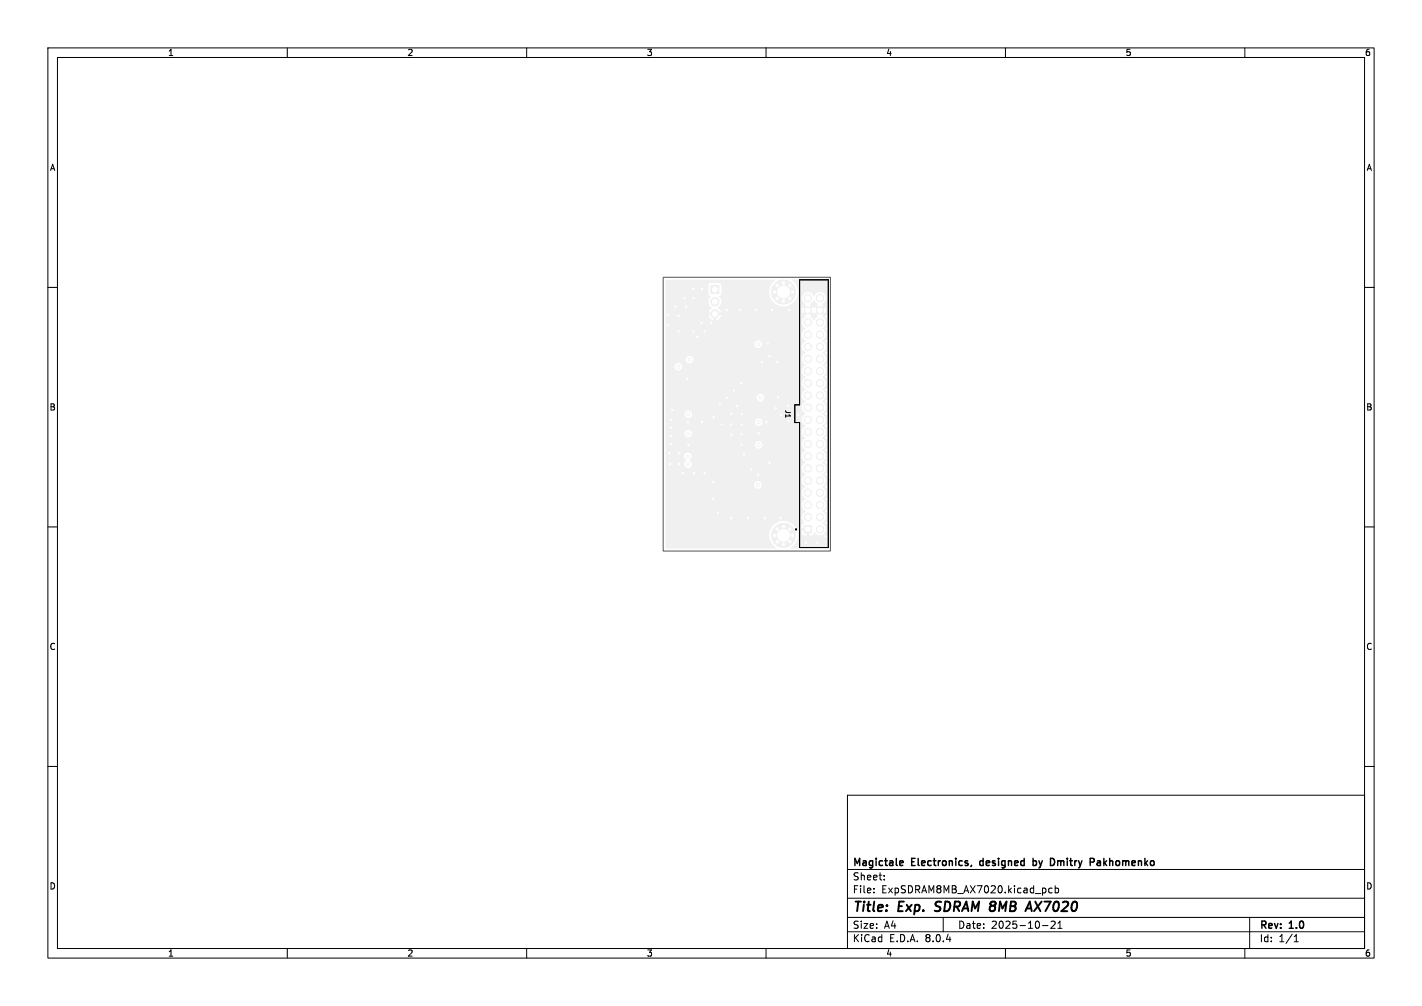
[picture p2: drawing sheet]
<svg xmlns="http://www.w3.org/2000/svg" width="297mm" height="210mm" viewBox="0 0 297 210" stroke-linecap="round" stroke-linejoin="round" font-family="sans-serif">
<g fill="#f0f0f0" stroke="#f0f0f0" stroke-width=".21">
<path d="M148.5 59.6h1.7v1.7h-1.7z"/>
<path d="M168 109.7h1.5v1.6h-1.5z"/>
<circle cx="165.5" cy="61" r=".4"/>
<circle cx="165" cy="59.6" r=".4"/>
<circle cx="165" cy="62.3" r=".4"/>
<circle cx="163.7" cy="59.1" r=".4"/>
<circle cx="163.7" cy="61" r="2.5"/>
<circle cx="163.7" cy="62.8" r=".4"/>
<circle cx="162.3" cy="59.6" r=".4"/>
<circle cx="162.3" cy="62.3" r=".4"/>
<circle cx="161.8" cy="61" r=".4"/>
<circle cx="165.5" cy="111.8" r=".4"/>
<circle cx="165" cy="110.4" r=".4"/>
<circle cx="165" cy="113.1" r=".4"/>
<circle cx="163.7" cy="109.9" r=".4"/>
<circle cx="163.7" cy="111.8" r="2.5"/>
<circle cx="163.7" cy="113.6" r=".4"/>
<circle cx="162.3" cy="110.4" r=".4"/>
<circle cx="162.3" cy="113.1" r=".4"/>
<circle cx="161.8" cy="111.8" r=".4"/>
<circle cx="149.3" cy="63" r=".85"/>
<circle cx="149.3" cy="65.5" r=".85"/>
<circle cx="171.3" cy="110.5" r=".77"/>
<circle cx="168.7" cy="107.9" r=".77"/>
<circle cx="171.3" cy="107.9" r=".77"/>
<circle cx="168.7" cy="105.4" r=".77"/>
<circle cx="171.3" cy="105.4" r=".77"/>
<circle cx="168.7" cy="102.9" r=".77"/>
<circle cx="171.3" cy="102.9" r=".77"/>
<circle cx="168.7" cy="100.3" r=".77"/>
<circle cx="171.3" cy="100.3" r=".77"/>
<circle cx="168.7" cy="97.8" r=".77"/>
<circle cx="171.3" cy="97.8" r=".77"/>
<circle cx="168.7" cy="95.2" r=".77"/>
<circle cx="171.3" cy="95.2" r=".77"/>
<circle cx="168.7" cy="92.7" r=".77"/>
<circle cx="171.3" cy="92.7" r=".77"/>
<circle cx="168.7" cy="90.2" r=".77"/>
<circle cx="171.3" cy="90.2" r=".77"/>
<circle cx="168.7" cy="87.6" r=".77"/>
<circle cx="171.3" cy="87.6" r=".77"/>
<circle cx="168.7" cy="85.1" r=".77"/>
<circle cx="171.3" cy="85.1" r=".77"/>
<circle cx="168.7" cy="82.5" r=".77"/>
<circle cx="171.3" cy="82.5" r=".77"/>
<circle cx="168.7" cy="80" r=".77"/>
<circle cx="171.3" cy="80" r=".77"/>
<circle cx="168.7" cy="77.5" r=".77"/>
<circle cx="171.3" cy="77.5" r=".77"/>
<circle cx="168.7" cy="74.9" r=".77"/>
<circle cx="171.3" cy="74.9" r=".77"/>
<circle cx="168.7" cy="72.4" r=".77"/>
<circle cx="171.3" cy="72.4" r=".77"/>
<circle cx="168.7" cy="69.8" r=".77"/>
<circle cx="171.3" cy="69.8" r=".77"/>
<circle cx="168.7" cy="67.3" r=".77"/>
<circle cx="171.3" cy="67.3" r=".77"/>
<circle cx="168.7" cy="64.8" r=".77"/>
<circle cx="171.3" cy="64.8" r=".77"/>
<circle cx="168.7" cy="62.2" r=".77"/>
<circle cx="171.3" cy="62.2" r=".77"/>
<circle cx="172.6" cy="86.3" r=".3"/>
<circle cx="172.6" cy="94" r=".3"/>
<circle cx="159.7" cy="108.2" r=".3"/>
<circle cx="172.6" cy="81.4" r=".3"/>
<circle cx="139.5" cy="67.8" r=".3"/>
<circle cx="145" cy="98.8" r=".3"/>
<circle cx="154.8" cy="80" r=".3"/>
<circle cx="154.9" cy="90.7" r=".3"/>
<circle cx="154.9" cy="86.5" r=".3"/>
<circle cx="143" cy="62.2" r=".3"/>
<circle cx="163" cy="108.2" r=".3"/>
<circle cx="172.6" cy="83.8" r=".3"/>
<circle cx="141.8" cy="94.6" r=".3"/>
<circle cx="154.6" cy="64.7" r=".3"/>
<circle cx="140.2" cy="87.6" r=".3"/>
<circle cx="172.6" cy="101.6" r=".3"/>
<circle cx="172.6" cy="78.7" r=".3"/>
<circle cx="172.6" cy="109.2" r=".3"/>
<circle cx="142.6" cy="98.8" r=".3"/>
<circle cx="144.7" cy="60.3" r=".3"/>
<circle cx="150.3" cy="84.4" r=".3"/>
<circle cx="144.9" cy="62.2" r=".3"/>
<circle cx="146.5" cy="67.4" r=".3"/>
<circle cx="143.8" cy="92.9" r=".3"/>
<circle cx="139.5" cy="65.8" r=".3"/>
<circle cx="153.9" cy="84.8" r=".3"/>
<circle cx="172.6" cy="91.4" r=".3"/>
<circle cx="145.6" cy="70.3" r=".3"/>
<circle cx="160.4" cy="71.7" r=".3"/>
<circle cx="157.8" cy="64.7" r=".3"/>
<circle cx="151.9" cy="83" r=".3"/>
<circle cx="166.7" cy="86.6" r=".3"/>
<circle cx="139.8" cy="94.6" r=".3"/>
<circle cx="164.6" cy="84.7" r=".3"/>
<circle cx="161.3" cy="64.7" r=".3"/>
<circle cx="144.9" cy="69.2" r=".3"/>
<circle cx="148.9" cy="104.1" r=".3"/>
<circle cx="146.6" cy="60.3" r=".3"/>
<circle cx="141.8" cy="96.9" r=".3"/>
<circle cx="160.7" cy="74.4" r=".3"/>
<circle cx="143.7" cy="88.1" r=".3"/>
<circle cx="172.6" cy="106.7" r=".3"/>
<circle cx="141.7" cy="69.2" r=".3"/>
<circle cx="143.6" cy="79.1" r=".3"/>
<circle cx="140.4" cy="85.6" r=".3"/>
<circle cx="172.6" cy="73.6" r=".3"/>
<circle cx="151.9" cy="64.7" r=".3"/>
<circle cx="141.7" cy="65.9" r=".3"/>
<circle cx="152.7" cy="88.6" r=".3"/>
<circle cx="152.7" cy="86.5" r=".3"/>
<circle cx="149.9" cy="107" r=".3"/>
<circle cx="152.7" cy="90.8" r=".3"/>
<circle cx="170.6" cy="113.3" r=".3"/>
<circle cx="154.9" cy="92.8" r=".3"/>
<circle cx="172.6" cy="66.1" r=".3"/>
<circle cx="172.6" cy="104.2" r=".3"/>
<circle cx="172.6" cy="96.5" r=".3"/>
<circle cx="141.1" cy="64" r=".3"/>
<circle cx="152.7" cy="108.2" r=".3"/>
<circle cx="139.9" cy="96.9" r=".3"/>
<circle cx="147.2" cy="69.2" r=".3"/>
<circle cx="172.6" cy="68.6" r=".3"/>
<circle cx="150.7" cy="88.6" r=".3"/>
<circle cx="172.6" cy="99" r=".3"/>
<circle cx="164.8" cy="64.7" r=".3"/>
<circle cx="160.7" cy="96.6" r=".3"/>
<circle cx="148.6" cy="67.4" r=".3"/>
<circle cx="162" cy="85.2" r=".3"/>
<circle cx="168.4" cy="113.3" r=".3"/>
<circle cx="162.5" cy="82.9" r=".3"/>
<circle cx="146.6" cy="88.1" r=".3"/>
<circle cx="166.6" cy="88.4" r=".3"/>
<circle cx="143.3" cy="64.1" r=".3"/>
<circle cx="147.2" cy="98.8" r=".3"/>
<circle cx="172.6" cy="76.3" r=".3"/>
<circle cx="148.9" cy="100.6" r=".3"/>
<circle cx="172.6" cy="88.9" r=".3"/>
<circle cx="140.2" cy="89.3" r=".3"/>
<circle cx="158.4" cy="90.5" r=".3"/>
<circle cx="149.1" cy="87.1" r=".3"/>
<circle cx="154.9" cy="88.6" r=".3"/>
<circle cx="140.2" cy="92.7" r=".3"/>
<circle cx="155.4" cy="94.8" r=".3"/>
<circle cx="160.1" cy="88.1" r=".3"/>
<circle cx="156.9" cy="98" r=".3"/>
<circle cx="162.4" cy="75.5" r=".3"/>
<circle cx="140.2" cy="91" r=".3"/>
<circle cx="153.2" cy="81.5" r=".3"/>
<circle cx="159.1" cy="75.5" r=".3"/>
<circle cx="156.2" cy="108.2" r=".3"/>
<circle cx="164.7" cy="87.9" r=".3"/>
<circle cx="172.4" cy="112" r=".3"/>
<circle cx="163.2" cy="86.7" r=".3"/>
<circle cx="172.6" cy="71.2" r=".3"/>
<circle cx="158.3" cy="99.2" r=".3"/>
<circle cx="143.8" cy="86.5" r=".3"/>
<circle cx="141.7" cy="76.6" r=".3"/>
<circle cx="143.7" cy="95.3" r=".3"/>
<circle cx="158.5" cy="92.9" r=".3"/>
<circle cx="158.3" cy="101.2" r=".3"/>
<circle cx="144" cy="75.1" r=".3"/>
<circle cx="158.3" cy="71.9" r=".3"/>
<circle cx="143.8" cy="90.5" r=".3"/>
<circle cx="158.5" cy="88.1" r=".3"/>
<circle cx="158.8" cy="83" r=".3"/>
<circle cx="143.7" cy="96.9" r=".3"/>
</g>
<g fill="#f0f0f0">
<path d="M169.2 64.9l.6 .6 .2-.3 .2 .3 .6-.6 .3 .4-.5 .5 .2 .3-.7 .7-.9-.7 .2-.3-.5-.5z"/>
<path d="M169.9 62.7l.9 .7-.2 .3 .5 .6-.3 .3-.6-.5-.2 .2-.2-.2-.6 .5-.3-.3 .5-.6-.2-.3z"/>
<path d="M139.1 58.4h22.6l.1 .1a3 3 0 0 0-.4 4.5h-10.7l-.1-.5-.4-.6 .5-.5v-1.9l-.5-.4h-1.8l-.4 .2v2.1l.4 .5a1.51 1.51 0 0 0 .3 2.4l-.4 .3-.3 .7h.9v.5h-.9v.2l.4 .6 .7 .3v-.9h.5v.9l.6-.3 .4-.8h-.9v-.5h.9l-.2-.7-.4-.3v-.2a1.38 1.38 0 0 0 .7-1.1h10.7l.2 .1a3 3 0 0 0 4.4-.3 3 3 0 0 0-.5-4.3l7.4-.1v3.8h-.4a1.32 1.32 0 0 0-1-1.2 1.32 1.32 0 0 0-1.5 .8 1.32 1.32 0 0 0-2.2-.5 1.32 1.32 0 0 0 .5 2.2l-.3 .2 .6 .6-.4 .3-.5-.5-.2 .7 .2 .7 .5-.6 .4 .4-.6 .5 .3 .2a1.39 1.39 0 0 0-.8 1.3 1.39 1.39 0 0 0 .8 1.3 1.39 1.39 0 0 0-.8 1.2 1.39 1.39 0 0 0 .8 1.3l-.7 .8h-8.5a.81 .81 0 0 0-1.1-.8 .81 .81 0 0 0-.2 1.4 .81 .81 0 0 0 1.3-.5v-.1h8.5a1.37 1.37 0 0 0 .7 1.8l-.1 .1a1.25 1.25 0 0 0-.7 1.3h-22.7v-.2a.81 .81 0 0 0-1.3-.5 .81 .81 0 0 0 .2 1.4 .81 .81 0 0 0 1.1-.7h22.7l.3 .6 .5 .5-.4 .4h-25.4a.81 .81 0 0 0-1.2-.8 .81 .81 0 0 0-.1 1.4 .81 .81 0 0 0 1.3-.5v-.1h25.4a1.34 1.34 0 0 0 .4 2.1 1.39 1.39 0 0 0-.8 1.3 1.39 1.39 0 0 0 .8 1.3l-.1 .1a1.26 1.26 0 0 0-.6 1.6h-8v-.2a.81 .81 0 0 0-1.3-.4 .81 .81 0 0 0 .2 1.3 .81 .81 0 0 0 1.1-.7h8l.7 .8a1.39 1.39 0 0 0-.8 1.3 1.39 1.39 0 0 0 .8 1.3l-.1 .1h-23.6a.8 .8 0 0 0-1.2-.7 .8 .8 0 0 0-.1 1.3 .8 .8 0 0 0 1.2-.4l.1-.2h23.6a1.26 1.26 0 0 0-.6 1.6h-8.3l-.1-.2a.81 .81 0 0 0-1.2-.4 .81 .81 0 0 0 .1 1.3 .81 .81 0 0 0 1.2-.7h8.3l.7 .7-.1 .2a1.26 1.26 0 0 0-.7 1.5h-22.9l-.1-.2a.81 .81 0 0 0-1.2-.4 .81 .81 0 0 0 .1 1.3 .81 .81 0 0 0 1.2-.7h22.9l.3 .5 .5 .4-.2 .2a1.27 1.27 0 0 0-.6 1.3h-8.2l-.1-.2a.81 .81 0 0 0-1.2-.4 .81 .81 0 0 0 .1 1.3 .81 .81 0 0 0 1.2-.7h8.2l.3 .6 .5 .5a1.39 1.39 0 0 0-.8 1.2 1.39 1.39 0 0 0 .8 1.3l-.5 .4h-23.3l-.5-.9a.82 .82 0 0 0 .2-1.3 .82 .82 0 0 0-1.3 .2 .82 .82 0 0 0 .5 1.2 .82 .82 0 0 0-.1 1.4 .82 .82 0 0 0 1.2-.6h23.3v.1a1.36 1.36 0 0 0 .5 2.1l-.1 .1a1.26 1.26 0 0 0-.4 2h-8.7v-.1a.81 .81 0 0 0-1.3-.5 .81 .81 0 0 0 .1 1.4 .81 .81 0 0 0 1.2-.8h8.7l.5 .4a1.39 1.39 0 0 0-.8 1.3 1.39 1.39 0 0 0 .8 1.2 1.39 1.39 0 0 0-.8 1.3 1.39 1.39 0 0 0 .8 1.3 1.43 1.43 0 0 0-.2 2.5l-.6 .3v.7h.8v.5h-.8l.1 .9 .9 .2v-.9h.5v.9l.7-.1 .5-.5a1.31 1.31 0 0 0 2.1 .1 1.31 1.31 0 0 0-.6-2.1 1.39 1.39 0 0 0 .8-1.2 1.39 1.39 0 0 0-.8-1.3 1.39 1.39 0 0 0 .8-1.3 1.39 1.39 0 0 0-.8-1.3 1.39 1.39 0 0 0 .8-1.2 1.39 1.39 0 0 0-.8-1.3 1.39 1.39 0 0 0 .8-1.3 1.39 1.39 0 0 0-.8-1.2 1.39 1.39 0 0 0 .8-1.3 1.39 1.39 0 0 0-.8-1.3 1.39 1.39 0 0 0 .8-1.2 1.39 1.39 0 0 0-.8-1.3 1.39 1.39 0 0 0 .8-1.3 1.39 1.39 0 0 0-.8-1.3 1.39 1.39 0 0 0 .8-1.2 1.39 1.39 0 0 0-.8-1.3 1.39 1.39 0 0 0 .8-1.3 1.39 1.39 0 0 0-.8-1.2 1.39 1.39 0 0 0 .8-1.3 1.39 1.39 0 0 0-.8-1.3 1.39 1.39 0 0 0 .8-1.2 1.39 1.39 0 0 0-.8-1.3 1.39 1.39 0 0 0 .8-1.3 1.39 1.39 0 0 0-.8-1.3 1.39 1.39 0 0 0 .8-1.2 1.39 1.39 0 0 0-.8-1.3 1.39 1.39 0 0 0 .8-1.3 1.39 1.39 0 0 0-.8-1.2 1.39 1.39 0 0 0 .8-1.3 1.39 1.39 0 0 0-.8-1.3 1.39 1.39 0 0 0 .8-1.2 1.39 1.39 0 0 0-.8-1.3 1.39 1.39 0 0 0 .8-1.3 1.39 1.39 0 0 0-.8-1.3l.3-.2-.6-.5 .4-.4 .5 .6 .2-.7-.2-.7-.5 .5-.4-.3 .6-.6-.3-.1 .1-.2a1.26 1.26 0 0 0 .7-1.2h.4v52.2l-.1 .1h-7.5l-.1-.1a3 3 0 0 0 .7-4.6 3 3 0 0 0-4.6 .1 3 3 0 0 0 .8 4.5l-.1 .1h-23z"/>
</g>
<g fill="#fff" stroke="#fff" stroke-width=".21">
<circle cx="172.6" cy="86.3" r=".15"/>
<circle cx="172.6" cy="94" r=".15"/>
<circle cx="159.7" cy="108.2" r=".15"/>
<circle cx="172.6" cy="81.4" r=".15"/>
<circle cx="139.5" cy="67.8" r=".15"/>
<circle cx="145" cy="98.8" r=".15"/>
<circle cx="154.8" cy="80" r=".15"/>
<circle cx="154.9" cy="90.7" r=".15"/>
<circle cx="154.9" cy="86.5" r=".15"/>
<circle cx="143" cy="62.2" r=".15"/>
<circle cx="163" cy="108.2" r=".15"/>
<circle cx="172.6" cy="83.8" r=".15"/>
<circle cx="141.8" cy="94.6" r=".15"/>
<circle cx="154.6" cy="64.7" r=".15"/>
<circle cx="140.2" cy="87.6" r=".15"/>
<circle cx="172.6" cy="101.6" r=".15"/>
<circle cx="172.6" cy="78.7" r=".15"/>
<circle cx="172.6" cy="109.2" r=".15"/>
<circle cx="142.6" cy="98.8" r=".15"/>
<circle cx="144.7" cy="60.3" r=".15"/>
<circle cx="150.3" cy="84.4" r=".15"/>
<circle cx="144.9" cy="62.2" r=".15"/>
<circle cx="146.5" cy="67.4" r=".15"/>
<circle cx="143.8" cy="92.9" r=".15"/>
<circle cx="139.5" cy="65.8" r=".15"/>
<circle cx="153.9" cy="84.8" r=".15"/>
<circle cx="172.6" cy="91.4" r=".15"/>
<circle cx="145.6" cy="70.3" r=".15"/>
<circle cx="160.4" cy="71.7" r=".15"/>
<circle cx="157.8" cy="64.7" r=".15"/>
<circle cx="151.9" cy="83" r=".15"/>
<circle cx="166.7" cy="86.6" r=".15"/>
<circle cx="139.8" cy="94.6" r=".15"/>
<circle cx="164.6" cy="84.7" r=".15"/>
<circle cx="161.3" cy="64.7" r=".15"/>
<circle cx="144.9" cy="69.2" r=".15"/>
<circle cx="148.9" cy="104.1" r=".15"/>
<circle cx="146.6" cy="60.3" r=".15"/>
<circle cx="141.8" cy="96.9" r=".15"/>
<circle cx="160.7" cy="74.4" r=".15"/>
<circle cx="143.7" cy="88.1" r=".15"/>
<circle cx="172.6" cy="106.7" r=".15"/>
<circle cx="141.7" cy="69.2" r=".15"/>
<circle cx="143.6" cy="79.1" r=".15"/>
<circle cx="140.4" cy="85.6" r=".15"/>
<circle cx="172.6" cy="73.6" r=".15"/>
<circle cx="151.9" cy="64.7" r=".15"/>
<circle cx="141.7" cy="65.9" r=".15"/>
<circle cx="152.7" cy="88.6" r=".15"/>
<circle cx="152.7" cy="86.5" r=".15"/>
<circle cx="149.9" cy="107" r=".15"/>
<circle cx="152.7" cy="90.8" r=".15"/>
<circle cx="170.6" cy="113.3" r=".15"/>
<circle cx="154.9" cy="92.8" r=".15"/>
<circle cx="172.6" cy="66.1" r=".15"/>
<circle cx="172.6" cy="104.2" r=".15"/>
<circle cx="172.6" cy="96.5" r=".15"/>
<circle cx="141.1" cy="64" r=".15"/>
<circle cx="152.7" cy="108.2" r=".15"/>
<circle cx="139.9" cy="96.9" r=".15"/>
<circle cx="147.2" cy="69.2" r=".15"/>
<circle cx="172.6" cy="68.6" r=".15"/>
<circle cx="150.7" cy="88.6" r=".15"/>
<circle cx="172.6" cy="99" r=".15"/>
<circle cx="164.8" cy="64.7" r=".15"/>
<circle cx="160.7" cy="96.6" r=".15"/>
<circle cx="148.6" cy="67.4" r=".15"/>
<circle cx="162" cy="85.2" r=".15"/>
<circle cx="168.4" cy="113.3" r=".15"/>
<circle cx="162.5" cy="82.9" r=".15"/>
<circle cx="146.6" cy="88.1" r=".15"/>
<circle cx="166.6" cy="88.4" r=".15"/>
<circle cx="143.3" cy="64.1" r=".15"/>
<circle cx="147.2" cy="98.8" r=".15"/>
<circle cx="172.6" cy="76.3" r=".15"/>
<circle cx="148.9" cy="100.6" r=".15"/>
<circle cx="172.6" cy="88.9" r=".15"/>
<circle cx="140.2" cy="89.3" r=".15"/>
<circle cx="158.4" cy="90.5" r=".15"/>
<circle cx="149.1" cy="87.1" r=".15"/>
<circle cx="154.9" cy="88.6" r=".15"/>
<circle cx="140.2" cy="92.7" r=".15"/>
<circle cx="155.4" cy="94.8" r=".15"/>
<circle cx="160.1" cy="88.1" r=".15"/>
<circle cx="156.9" cy="98" r=".15"/>
<circle cx="162.4" cy="75.5" r=".15"/>
<circle cx="140.2" cy="91" r=".15"/>
<circle cx="153.2" cy="81.5" r=".15"/>
<circle cx="159.1" cy="75.5" r=".15"/>
<circle cx="156.2" cy="108.2" r=".15"/>
<circle cx="164.7" cy="87.9" r=".15"/>
<circle cx="172.4" cy="112" r=".15"/>
<circle cx="163.2" cy="86.7" r=".15"/>
<circle cx="172.6" cy="71.2" r=".15"/>
<circle cx="158.3" cy="99.2" r=".15"/>
<circle cx="143.8" cy="86.5" r=".15"/>
<circle cx="141.7" cy="76.6" r=".15"/>
<circle cx="143.7" cy="95.3" r=".15"/>
<circle cx="158.5" cy="92.9" r=".15"/>
<circle cx="158.3" cy="101.2" r=".15"/>
<circle cx="144" cy="75.1" r=".15"/>
<circle cx="158.3" cy="71.9" r=".15"/>
<circle cx="143.8" cy="90.5" r=".15"/>
<circle cx="158.5" cy="88.1" r=".15"/>
<circle cx="158.8" cy="83" r=".15"/>
<circle cx="143.7" cy="96.9" r=".15"/>
<circle cx="165.5" cy="61" r=".25"/>
<circle cx="165" cy="59.6" r=".25"/>
<circle cx="165" cy="62.3" r=".25"/>
<circle cx="163.7" cy="59.1" r=".25"/>
<circle cx="163.7" cy="61" r="1.25"/>
<circle cx="163.7" cy="62.8" r=".25"/>
<circle cx="162.3" cy="59.6" r=".25"/>
<circle cx="162.3" cy="62.3" r=".25"/>
<circle cx="161.8" cy="61" r=".25"/>
<circle cx="165.5" cy="111.8" r=".25"/>
<circle cx="165" cy="110.4" r=".25"/>
<circle cx="165" cy="113.1" r=".25"/>
<circle cx="163.7" cy="109.9" r=".25"/>
<circle cx="163.7" cy="111.8" r="1.25"/>
<circle cx="163.7" cy="113.6" r=".25"/>
<circle cx="162.3" cy="110.4" r=".25"/>
<circle cx="162.3" cy="113.1" r=".25"/>
<circle cx="161.8" cy="111.8" r=".25"/>
<circle cx="149.3" cy="60.4" r=".5"/>
<circle cx="149.3" cy="63" r=".5"/>
<circle cx="149.3" cy="65.5" r=".5"/>
<circle cx="168.7" cy="110.5" r=".51"/>
<circle cx="171.3" cy="110.5" r=".51"/>
<circle cx="168.7" cy="108" r=".51"/>
<circle cx="171.3" cy="108" r=".51"/>
<circle cx="168.7" cy="105.4" r=".51"/>
<circle cx="171.3" cy="105.4" r=".51"/>
<circle cx="168.7" cy="102.9" r=".51"/>
<circle cx="171.3" cy="102.9" r=".51"/>
<circle cx="168.7" cy="100.3" r=".51"/>
<circle cx="171.3" cy="100.3" r=".51"/>
<circle cx="168.7" cy="97.8" r=".51"/>
<circle cx="171.3" cy="97.8" r=".51"/>
<circle cx="168.7" cy="95.3" r=".51"/>
<circle cx="171.3" cy="95.3" r=".51"/>
<circle cx="168.7" cy="92.7" r=".51"/>
<circle cx="171.3" cy="92.7" r=".51"/>
<circle cx="168.7" cy="90.2" r=".51"/>
<circle cx="171.3" cy="90.2" r=".51"/>
<circle cx="168.7" cy="87.6" r=".51"/>
<circle cx="171.3" cy="87.6" r=".51"/>
<circle cx="168.7" cy="85.1" r=".51"/>
<circle cx="171.3" cy="85.1" r=".51"/>
<circle cx="168.7" cy="82.6" r=".51"/>
<circle cx="171.3" cy="82.6" r=".51"/>
<circle cx="168.7" cy="80" r=".51"/>
<circle cx="171.3" cy="80" r=".51"/>
<circle cx="168.7" cy="77.5" r=".51"/>
<circle cx="171.3" cy="77.5" r=".51"/>
<circle cx="168.7" cy="74.9" r=".51"/>
<circle cx="171.3" cy="74.9" r=".51"/>
<circle cx="168.7" cy="72.4" r=".51"/>
<circle cx="171.3" cy="72.4" r=".51"/>
<circle cx="168.7" cy="69.9" r=".51"/>
<circle cx="171.3" cy="69.9" r=".51"/>
<circle cx="168.7" cy="67.3" r=".51"/>
<circle cx="171.3" cy="67.3" r=".51"/>
<circle cx="168.7" cy="64.8" r=".51"/>
<circle cx="171.3" cy="64.8" r=".51"/>
<circle cx="168.7" cy="62.2" r=".51"/>
<circle cx="171.3" cy="62.2" r=".51"/>
</g>
<g fill="none" stroke="#000" stroke-width=".21">
<path d="M10 10h277v190h-277zM12 12h273v186h-273zM60 10v2M110 10v2M160 10v2M210 10v2M260 10v2M10 60h2M167 58.4h6v55.9h-6v-26.1h-1v-3.7h1zM285 60h2M10 110h2M285 110h2"/>
<path d="M10 160h2M285 160h2M177 166h108v32h-108zM60 198v2M110 198v2M160 198v2M177 194.5h108M177 191.5h108M177 187.5h108M177 181.5h108M182.5 186.3v.1M182.5 185.5v.1"/>
<path d="M184.7 183.6v.1M184.7 182.8v.1M197 191.5v3M210 198v2M217.7 193.2h1.2M219.5 192.4l.6-.1 .3 .4-.9 1.1h.9M219.7 185.5l-.4-.1-.3 .3 .2 .6h.5M220.4 184.9v1.5M220.4 185.5l.4-.1 .3 .3-.1 .6h-.6M221 193.8h.8M221 192.7l.4-.4v1.5M260 198v2"/>
<path d="M261 191.5v6.5M270.3 196.6h.9M270.3 195.5l.4-.4v1.5"/>
<circle cx="166.3" cy="110.5" r=".1"/>
</g>
<path d="M195.2 190.1l.3 .1M195.5 188.4v.6M215.1 188.2l.4 2M217.6 188.2l-1.6 2" fill="none" stroke="#000" stroke-width=".4"/>
<path d="M188.1 179.7l.5 .1v.2l-.7 .2M204.7 179.8v.7M215.8 179.8l.4-.1 .2 .1M215.8 179.2v1.5M220.1 179.4l.2 .4-.2 .7M229.6 179.7l-.4 .1M188.6 180.6l-.5 .1M202.9 180.6l-.1 .2M216.4 180.5l-.2 .2-.4-.1M229.7 180.1h-.4l-.2 .2 .1 .3 .5 .1" fill="none" stroke="#000" stroke-width=".3"/>
<path d="M138.5 57.9h34.9v57.1h-34.9z" fill="none" stroke="#575757" stroke-width=".21"/>
<g font-size="2.8">
<text x="178" y="190.9">Title:</text>
<text x="187.7" y="190.9">Exp.</text>
<text x="196.2" y="190.9">SDRAM 8MB</text>
<text x="216.9" y="190.9">AX7020</text>
</g>
<g font-size="2.1">
<text x="178" y="184">Sheet:</text>
<text x="178" y="181.2">Magictale</text>
<text x="190.5" y="181.2">Electronics,</text>
<text x="205.3" y="181.2">designed</text>
<text x="217" y="181.2">by</text>
<text x="221.3" y="181.2">Dmitry</text>
<text x="230.1" y="181.2">Pakhomenko</text>
<text x="178" y="186.7">File:</text>
<text x="184.1" y="186.7">ExpSDRAM8MB_AX7020.kicad_pcb</text>
<text x="178" y="196.9">KiCad</text>
<text x="178" y="194.1">Size:</text>
<text x="184.7" y="194.1">A4</text>
<text x="185.7" y="196.9">E.D.A.</text>
<text x="193.3" y="196.9">8.0.4</text>
<text x="200" y="194.1">Date:</text>
<text x="207" y="194.1">2025-10-21</text>
<text x="263" y="194.3">Rev:</text>
<text x="263" y="196.9">Id:</text>
<text x="267.1" y="196.9">1/1</text>
<text x="269.4" y="194.3">1.0</text>
</g>
<g font-size="1.8">
<text x="35" y="11.9">1</text>
<text x="85" y="11.9">2</text>
<text x="135" y="11.9">3</text>
<text x="185" y="11.9">4</text>
<text x="235" y="11.9">5</text>
<text x="285" y="11.9">6</text>
<text x="10.3" y="35.9">A</text>
<text x="285.4" y="35.9">A</text>
<text x="10.3" y="85.9">B</text>
<text x="285.3" y="85.9">B</text>
<text x="10.3" y="135.9">C</text>
<text x="285.3" y="135.9">C</text>
<text x="10.3" y="185.9">D</text>
<text x="285.3" y="185.9">D</text>
<text x="35" y="199.9">1</text>
<text x="85" y="199.9">2</text>
<text x="135" y="199.9">3</text>
<text x="185" y="199.9">4</text>
<text x="235" y="199.9">5</text>
<text x="285" y="199.9">6</text>
</g>
<text font-size="1.4" x="163.8" y="85.5" transform="rotate(90 163.8 85.5)">J1</text>
</svg>
